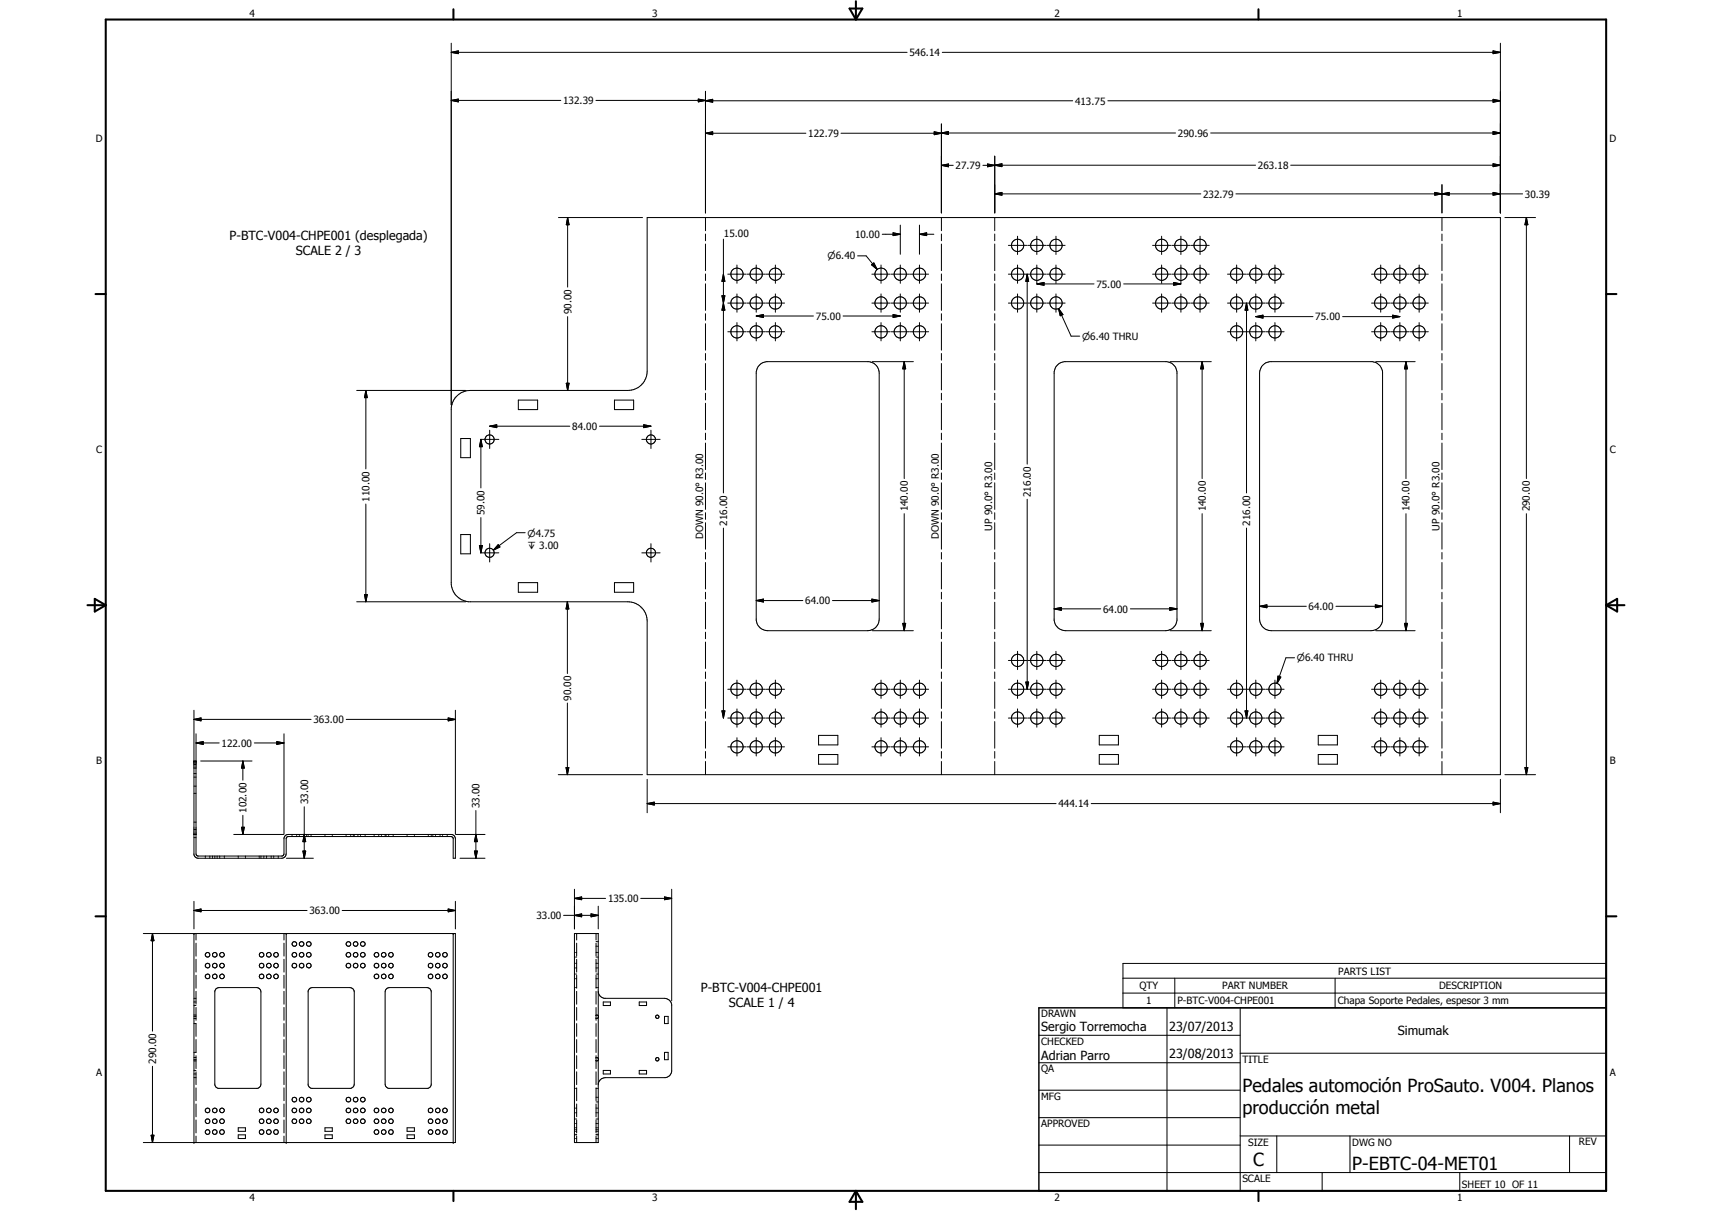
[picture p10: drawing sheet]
<svg xmlns="http://www.w3.org/2000/svg" width="594mm" height="420mm" viewBox="0 0 594 420" stroke-linecap="round" stroke-linejoin="round" font-family="sans-serif">
<g fill="none" stroke="#000" stroke-width=".35">
<path d="M156.6 18.2l2.4-.5v.9zM156.6 15v125.5M156.6 18.2h158.2M327 18.2h193.6M518.1 17.7l2.5 .5-2.5 .4zM520.6 15v58.9M156.6 34.8l2.4-.4v.9zM156.6 34.8h38M206.8 34.8h38M242.3 34.4l2.5 .4-2.5 .5zM244.8 35l2.5-.5v1zM244.8 31.7v42.2"/>
<path d="M244.8 35h127.4M384.4 35h136.2M518.1 34.5l2.5 .5-2.5 .5zM244.8 46.2l2.5-.5v1zM244.8 46.2h34.8M291.8 46.2h34.9M324.2 45.7l2.5 .5-2.5 .5zM326.7 46.1l2.4-.5v1.1zM326.7 57.4l2.4-.5v1zM326.7 43v30.9M326.7 46.1h81.2M326.7 57.4h4.1"/>
<path d="M342.7 56.9l2.5 .5-2.5 .5zM345.2 57.3l2.5-.5v1zM345.2 54.1v19.8M420.1 46.1h100.5M435.7 57.3l-94.6 .1M447.9 57.3h72.7M518.1 45.6l2.5 .5-2.5 .6zM518.1 56.8l2.5 .5-2.5 .5zM193.8 75.5h29.2M197 75.5l.5 2.5h-1zM197 75.5v24.1M244.8 75.5v4.6"/>
<path d="M312.4 78.1v10.1M319.1 78.1v10.1M326.7 75.5v4.6M345.2 67.3l2.5-.5v.9zM345.2 75.5v4.6M345.2 67.3h71.5M428.9 67.3h99.5M497.9 66.8l2.5 .5-2.5 .4zM500.4 67.3l2.5-.5v.9zM500.4 64.1v9.8M500.4 75.5v4.6M518.1 66.8l2.5 .5-2.5 .4z"/>
<path d="M522.2 75.5h10.6M529.7 75.5l.5 2.5h-1zM529.7 75.5v90.5M244.8 81.2v2.3M244.8 84.7v9.2M244.8 95v2.3M244.8 98.5v9.2M251 95.1l.5 2.5h-1zM251 83v88M252.6 95.1h6.3M255.7 91.9v6.4M259.2 95.1h6.4"/>
<path d="M262.4 91.9v6.4M265.9 95.1h6.3M269.1 91.9v6.4M297.6 88.8h3l3.8 4.7M302.4 91.9l.8-.7 1.2 2.3zM302.5 95.1h6.4M305.7 91.9v6.4M306.1 81.3h6.3M309.2 95.1h6.4M309.9 80.8l2.5 .5-2.5 .4zM312.4 91.9v6.4M315.9 95.1h6.3"/>
<path d="M319.1 81.3l2.5-.5v.9zM319.1 91.9v6.4M319.1 81.3h5M326.7 81.2v2.3M326.7 84.7v9.2M326.7 95v2.3M326.7 98.5v9.2M345.2 81.2v2.3M345.2 84.7v9.2M345.2 95v2.3M345.2 98.5v9.2M349.9 85.1h6.4"/>
<path d="M349.9 95.1h6.4M353.1 82v6.3M353.1 91.9v6.4M356.4 95.1l.5 2.5h-.9zM356.4 95.1v65.9M356.6 85.1h6.4M356.6 95.1h6.4M359.8 98.5l2.5-.5v1zM359.8 82v6.3M359.8 91.9v6.4M359.8 98.5h19.8M363.3 85.1h6.3"/>
<path d="M363.3 95.1h6.3M366.4 82v6.3M366.4 91.9v6.4M389.9 98.5h19.9M400 85.1h6.3M400 95.1h6.3M403.1 82v6.3M403.1 91.9v6.4M406.6 85.1h6.4M406.6 95.1h6.4M407.3 98l2.5 .5-2.5 .5zM409.8 82v6.3"/>
<path d="M409.8 91.9v6.4M413.3 85.1h6.3M413.3 95.1h6.3M416.4 82v6.3M416.4 91.9v6.4M425.9 95.1h6.4M429.1 91.9v6.4M432.6 95.1h6.3M435.8 91.9v6.4M439.2 95.1h6.4M442.4 91.9v6.4M475.9 95.1h6.4"/>
<path d="M479.1 91.9v6.4M482.6 95.1h6.3M485.8 91.9v6.4M489.3 95.1h6.3M492.5 91.9v6.4M500.4 81.2v2.3M500.4 84.7v9.2M500.4 95v2.3M500.4 98.5v9.2M197 109.9v25.6M244.8 108.8v2.3M244.8 112.3v9.2"/>
<path d="M250.5 102.6h1l-.5 2.6zM251 105.2l.5 2.4h-1zM252.6 105.2h6.3M252.6 115.1h6.3M255.7 102v6.3M255.7 111.9v6.4M259.2 105.2h6.4M259.2 115.1h6.4M262.4 109.6l2.5-.5v1.1zM262.4 102v6.3M262.4 111.9v6.4M262.4 109.6h19.9"/>
<path d="M265.9 105.2h6.3M265.9 115.1h6.3M269.1 102v6.3M269.1 111.9v6.4M292.6 109.6h19.8M302.5 105.2h6.4M302.5 115.1h6.4M305.7 102v6.3M305.7 111.9v6.4M309.2 105.2h6.4M309.2 115.1h6.4M309.9 109.1l2.5 .5-2.5 .6z"/>
<path d="M312.4 102v6.3M312.4 111.9v6.4M315.9 105.2h6.3M315.9 115.1h6.3M319.1 102v6.3M319.1 111.9v6.4M326.7 108.8v2.3M326.7 112.3v9.2M345.2 108.8v2.3M345.2 112.3v9.2M349.9 105.2h6.4M353.1 102v6.3"/>
<path d="M356.6 105.2h6.4M359.8 102v6.3M363.3 105.2h6.3M366.4 102v6.3M367.3 107.1l1.5 2-.9 .5zM367.3 107.1l4.4 9.5h3M400 105.2h6.3M403.1 102v6.3M406.6 105.2h6.4M409.8 102v6.3M413.3 105.2h6.3M416.4 102v6.3"/>
<path d="M425.9 105.2h6.4M425.9 115.1h6.4M429.1 102v6.3M429.1 111.9v6.4M432.6 105.2l.4 2.4h-1zM432.6 105.2v65.8M432.6 105.2h6.3M432.6 115.1h6.3M435.8 109.9l2.5-.6v1.1zM435.8 102v6.3M435.8 111.9v6.4M435.8 109.9h19.8"/>
<path d="M439.2 105.2h6.4M439.2 115.1h6.4M442.4 102v6.3M442.4 111.9v6.4M465.9 109.9h19.9M475.9 105.2h6.4M475.9 115.1h6.4M479.1 102v6.3M479.1 111.9v6.4M482.6 105.2h6.3M482.6 115.1h6.3M483.3 109.3l2.5 .6-2.5 .5z"/>
<path d="M485.8 102v6.3M485.8 111.9v6.4M489.3 105.2h6.3M489.3 115.1h6.3M492.5 102v6.3M492.5 111.9v6.4M500.4 108.8v2.3M500.4 112.3v9.2M123.8 135.5h37.8M127 135.5l.5 2.5h-1zM127 135.5v27.2M158.3 137.7a6.5 6.5 0 0 1 4.9-2.2h54.7a6.8 6.8 0 0 0 6.7-6.7v-53.3h296v193.3h-296v-53.4a6.8 6.8 0 0 0-6.7-6.6h-55.3a6.8 6.8 0 0 1-6-6.1v-61.2l.7-2.4z"/>
<path d="M179.9 138.8h6.7v3.3h-6.7zM196.5 133h1l-.5 2.5zM213.2 138.8h6.7v3.3h-6.7zM244.8 122.6v2.4M244.8 126.1v9.2M244.8 136.4v2.4M244.8 139.9v9.2M263.4 126.8l1.1-.9 1.4-.4h35.6a4 4 0 0 1 3.6 4v85.3a4 4 0 0 1-4 4h-34.7a4 4 0 0 1-4-3.5v-86.3l.4-1.4zM302.7 125.5h14.2M313.8 125.5l.5 2.5h-1zM313.8 125.5v40.5M326.7 122.6v2.4"/>
<path d="M326.7 126.1v9.2M326.7 136.4v2.4M326.7 139.9v9.2M345.2 122.6v2.4M345.2 126.1v9.2M345.2 136.4v2.4M345.2 139.9v9.2M366.8 126.8l1.1-.9 1.4-.4h35.6a4.1 4.1 0 0 1 3.5 3.5v86.3a4.1 4.1 0 0 1-4 3.5h-34.6a4 4 0 0 1-4-3.5v-86.3l.4-1.4zM406 125.5h14.3M417.1 125.5l.6 2.5h-1.1zM417.1 125.5v40.5M438.1 126.8l1.1-.9 1.4-.4h35.6a4.2 4.2 0 0 1 3.6 3.5v86.3a4.1 4.1 0 0 1-4 3.5h-34.7a4.1 4.1 0 0 1-4-4v-85.3l.3-1.4z"/>
<path d="M477.4 125.5h13.7M487.9 125.5l.5 2.5h-1zM487.9 125.5v40.5M500.4 122.6v2.4M500.4 126.1v9.2M500.4 136.4v2.4M500.4 139.9v9.2M159.9 152.1h3.3v6.7h-3.3zM166.7 152.4h6.4M166.9 152.4l.5 2.6h-1zM166.9 152.4v16.9M169.9 147.9l2.5-.5v1z"/>
<path d="M169.9 149.3v6.3M169.9 147.9h27.8M208 147.9h17.9M222.7 152.4h6.4M223.4 147.4l2.5 .5-2.5 .5zM225.9 149.3v6.3M244.8 150.3v2.3M244.8 153.7v9.2M326.7 150.3v2.3M326.7 153.7v9.2M345.2 150.3v2.3M345.2 153.7v9.2"/>
<path d="M500.4 150.3v2.3M500.4 153.7v9.2M127 174.9v33.9M166.9 179.6v12.2M244.8 164.1v2.3M244.8 167.5v9.2M244.8 177.9v2.3M313.8 178.2v40.6M326.7 164.1v2.3M326.7 167.5v9.2M326.7 177.9v2.3M345.2 164.1v2.3"/>
<path d="M345.2 167.5v9.2M345.2 177.9v2.3M356.4 173.2v65.9M417.1 178.2v40.6M487.9 178.2v40.6M500.4 164.1v2.3M500.4 167.5v9.2M500.4 177.9v2.3M529.7 178.2v90.6M159.9 185.5h3.3v6.7h-3.3zM166.4 189.3h1l-.5 2.5zM166.7 191.8h6.4"/>
<path d="M169.9 188.6v6.4M172.9 189l.6 .8-2.3 1.1zM182.2 184.8h-3l-8 6.1M222.7 191.8h6.4M225.9 188.6v6.4M244.8 181.4v9.1M244.8 191.7v2.3M244.8 195.2v9.1M251 183.2v65.9M326.7 181.4v9.1M326.7 191.7v2.3M326.7 195.2v9.1"/>
<path d="M345.2 181.4v9.1M345.2 191.7v2.3M345.2 195.2v9.1M432.6 183.2v65.9M500.4 181.4v9.1M500.4 191.7v2.3M500.4 195.2v9.1M123.8 208.8h37.8M126.5 206.3h1l-.5 2.5zM179.9 202.1h6.7v3.4h-6.7zM196.9 208.8l.5 2.5h-1zM196.9 208.8v24.9"/>
<path d="M213.2 202.1h6.7v3.4h-6.7zM244.8 205.5v2.3M244.8 209v9.2M244.8 219.3v2.3M262.4 208.4l2.5-.5v1zM262.4 208.4h16.2M288.9 208.4h16.2M302.5 207.9l2.6 .5-2.6 .5zM302.7 218.8h14.2M313.3 216.3h1l-.5 2.5zM326.7 205.5v2.3M326.7 209v9.2"/>
<path d="M326.7 219.3v2.3M345.2 205.5v2.3M345.2 209v9.2M345.2 219.3v2.3M365.8 211.2l2.5-.4v1zM365.8 211.2h16.2M392.3 211.2h16.1M405.9 210.8l2.5 .4-2.5 .6zM406 218.8h14.3M416.6 216.3h1.1l-.6 2.5zM437.1 210.4l2.5-.6v1.1zM437.1 210.4h16.2"/>
<path d="M463.6 210.4h16.2M477.3 209.8l2.5 .6-2.5 .5zM477.4 218.8h13.7M487.4 216.3h1l-.5 2.5zM500.4 205.5v2.3M500.4 209v9.2M500.4 219.3v2.3M244.8 222.8v9.1M244.8 233.1v2.3M244.8 236.6v9.2M252.6 239.1h6.3M255.7 236v6.3"/>
<path d="M259.2 239.1h6.4M262.4 236v6.3M265.9 239.1h6.3M269.1 236v6.3M302.5 239.1h6.4M305.7 236v6.3M309.2 239.1h6.4M312.4 236v6.3M315.9 239.1h6.3M319.1 236v6.3M326.7 222.8v9.1M326.7 233.1v2.3"/>
<path d="M326.7 236.6v9.2M345.2 222.8v9.1M345.2 233.1v2.3M345.2 236.6v9.2M349.9 239.1h6.4M349.9 229.2h6.4M353.1 226v6.3M353.1 236v6.3M356 236.6h.9l-.5 2.5zM356.6 239.1h6.4M356.6 229.2h6.4M359.8 226v6.3"/>
<path d="M359.8 236v6.3M363.3 239.1h6.3M363.3 229.2h6.3M366.4 226v6.3M366.4 236v6.3M400 239.1h6.3M400 229.2h6.3M403.1 226v6.3M403.1 236v6.3M406.6 239.1h6.4M406.6 229.2h6.4M409.8 226v6.3"/>
<path d="M409.8 236v6.3M413.3 239.1h6.3M413.3 229.2h6.3M416.4 226v6.3M416.4 236v6.3M425.9 239.1h6.4M429.1 236v6.3M432.6 239.1h6.3M435.8 236v6.3M439.2 239.1h6.4M442.4 236v6.3M443.5 234.6l.9 .3-1.3 2.2z"/>
<path d="M449.2 228.2h-3l-3.1 8.9M475.9 239.1h6.4M479.1 236v6.3M482.6 239.1h6.3M485.8 236v6.3M489.3 239.1h6.3M492.5 236v6.3M500.4 222.8v9.1M500.4 233.1v2.3M500.4 236.6v9.2M67.3 249.6l2.5-.5v1zM67.3 246.4l.1 50.4 .5 .7 .9 .3h29a1.6 1.6 0 0 0 1.5-1.5v-5.5l.7-.6h56.5l.8 .6v7h.7v-6.8l-.4-1.1-1.1-.4h-56.5l-.8 .3-.7 .9v5.6l-.3 .6h-29.8l-.4-.6v-41.7"/>
<path d="M67.3 249.6h40.6M68 257.8l2.5-.5v1zM68 257.8h8.1M88.3 257.8h10.2M96 257.3l2.5 .5-2.5 .5zM98.5 254.6v34.8M120.1 249.6h37.9M155.5 249.1l2.5 .5-2.5 .5zM158 246.4v43M196.9 243.9v24.9M244.8 246.9v2.3M244.8 250.4v9.2"/>
<path d="M250.5 246.6h1l-.5 2.5zM252.6 249.1h6.3M252.6 259.1h6.3M255.7 246v6.3M255.7 255.9v6.4M259.2 249.1h6.4M259.2 259.1h6.4M262.4 246v6.3M262.4 255.9v6.4M265.9 249.1h6.3M265.9 259.1h6.3M269.1 246v6.3"/>
<path d="M269.1 255.9v6.4M284 255.1h6.7v3.3h-6.7zM302.5 249.1h6.4M302.5 259.1h6.4M305.7 246v6.3M305.7 255.9v6.4M309.2 249.1h6.4M309.2 259.1h6.4M312.4 246v6.3M312.4 255.9v6.4M315.9 249.1h6.3M315.9 259.1h6.3"/>
<path d="M319.1 246v6.3M319.1 255.9v6.4M326.7 246.9v2.3M326.7 250.4v9.2M345.2 246.9v2.3M345.2 250.4v9.2M349.9 249.1h6.4M353.1 246v6.3M356.6 249.1h6.4M359.8 246v6.3M363.3 249.1h6.3M366.4 246v6.3"/>
<path d="M381.5 255.1h6.6v3.3h-6.6zM400 249.1h6.3M403.1 246v6.3M406.6 249.1h6.4M409.8 246v6.3M413.3 249.1h6.3M416.4 246v6.3M425.9 249.1h6.4M425.9 259.1h6.4M429.1 246v6.3M429.1 255.9v6.4M432 246.6h1l-.4 2.5z"/>
<path d="M432.6 249.1h6.3M432.6 259.1h6.3M435.8 246v6.3M435.8 255.9v6.4M439.2 249.1h6.4M439.2 259.1h6.4M442.4 246v6.3M442.4 255.9v6.4M457.4 255.1h6.7v3.3h-6.7zM475.9 249.1h6.4M475.9 259.1h6.4M479.1 246v6.3"/>
<path d="M479.1 255.9v6.4M482.6 249.1h6.3M482.6 259.1h6.3M485.8 246v6.3M485.8 255.9v6.4M489.3 249.1h6.3M489.3 259.1h6.3M492.5 246v6.3M492.5 255.9v6.4M500.4 246.9v2.3M500.4 250.4v9.2M67.3 264h.7"/>
<path d="M67.3 265.3h.3M67.3 266.5h.3M67.3 272.8h.3M67.3 275.3h.3M67.3 269.6h.3M67.3 268.4h.3M67.8 265.3h.2M67.8 266.5h.2M67.8 272.8h.2M67.8 275.3h.2M67.8 269.6h.2M67.8 268.4h.2"/>
<path d="M69.6 264h17.9M84.3 264l.5 2.5h-1zM84.3 264v6.7M105.6 279.9v17.9M193.7 268.8h29.3M196.4 266.3h1l-.5 2.5zM224.6 278.8l2.4-.5v1zM224.6 270.4v11.6M224.6 278.8h141.9M244.8 260.7v2.4M244.8 264.2v4.6M284 261.8h6.7v3.3h-6.7z"/>
<path d="M326.7 260.7v2.4M326.7 264.2v4.6M345.2 260.7v2.4M345.2 264.2v4.6M378.7 278.8h141.9M381.5 261.8h6.6v3.3h-6.6zM457.4 261.8h6.7v3.3h-6.7zM500.4 260.7v2.4M500.4 264.2v4.6M518.1 278.3l2.5 .5-2.5 .5zM520.6 270.4v11.6M522.2 268.8h10.6"/>
<path d="M529.2 266.3h1l-.5 2.5zM67.3 289.5h.7M67.3 285.2h.3M67.3 287.8h.3M67.3 290.6h.3M67.3 289.4h.3M67.8 285.2h.2M67.8 287.8h.2M67.8 290.6h.2M67.8 289.4h.2M71.2 297v.3M71.2 297.5v.3"/>
<path d="M72.8 297v.3M72.8 297.5v.3M73.7 297v.3M73.7 297.5v.3M74.5 297v.3M74.5 297.5v.3M75.3 297v.3M75.3 297.5v.3M76.2 297v.3M76.2 297.5v.3M77.8 297v.3M77.8 297.5v.3"/>
<path d="M81.1 289.5h17.3M82.7 297v.3M82.7 297.5v.3M83.8 287h1l-.5 2.5zM84.3 282.9v6.6M85.2 297v.3M85.2 297.5v.3M90 297v.3M90 297.5v.3M90.5 297v.3M90.5 297.5v.3M91.6 297v.3"/>
<path d="M91.6 297.5v.3M92.5 297v.3M92.5 297.5v.3M94.1 297v.3M94.1 297.5v.3M95 297v.3M95 297.5v.3M96.6 297v.3M96.6 297.5v.3M99.4 297.8h9.3M101.3 289.5v.3M101.3 290v.2"/>
<path d="M102.9 289.5v.3M102.9 290v.2M103.9 289.5v.3M103.9 290v.2M105.1 295.3h1l-.5 2.5zM105.4 289.5v.3M105.4 290v.2M105.6 289.5l.5 2.5h-1zM106.3 289.5v.3M106.3 290v.2M106.9 289.5v.3M106.9 290v.2"/>
<path d="M107.9 289.5v.3M107.9 290v.2M112.8 289.5v.3M112.8 290v.2M115.3 289.5v.3M115.3 290v.2M120.1 289.5v.3M120.1 290v.2M121.7 289.5v.3M121.7 290v.2M122.6 289.5v.3M122.6 290v.2"/>
<path d="M122.9 289.5v.3M122.9 290v.2M124.2 289.5v.3M124.2 290v.2M125.1 289.5v.3M125.1 290v.2M126.7 289.5v.3M126.7 290v.2M129.8 289.5v.3M129.8 290v.2M131.4 289.5v.3M131.4 290v.2"/>
<path d="M132.4 289.5v.3M132.4 290v.2M133.6 289.5v.3M133.6 290v.2M134 289.5v.3M134 290v.2M134.9 289.5v.3M134.9 290v.2M136.4 289.5v.3M136.4 290v.2M141.3 289.5v.3M141.3 290v.2"/>
<path d="M143.8 289.5v.3M143.8 290v.2M148.6 289.5v.3M148.6 290v.2M149.6 289.5v.3M149.6 290v.2M150.2 289.5v.3M150.2 290v.2M151.1 289.5v.3M151.1 290v.2M152.7 289.5v.3M152.7 290v.2"/>
<path d="M153.6 289.5v.3M153.6 290v.2M155.2 289.5v.3M155.2 290v.2M158.2 289.5h10.1M159.6 297.8h8.7M164.6 295.3h1l-.5 2.5zM165.1 289.5l.5 2.5h-1zM165.1 281.2v16.6M67.3 315.9l2.5-.5v1zM67.3 312.7v9.6M67.3 315.9h39.2"/>
<path d="M118.7 315.9h39.3M155.5 315.4l2.5 .5-2.5 .5zM158 312.7v9.6M195.6 317.6h12M199.3 311.7l2.5-.5v1zM199.3 317.6l2.5-.5v1zM199.3 308.5v13.8M199.3 311.7h10.8M205.1 317.1l2.5 .5-2.5 .5zM207.6 314.4v7.9M222.3 311.7h10.8M230.6 311.2l2.5 .5-2.5 .5z"/>
<path d="M233.1 308.5v38.8M49.7 323.9h17.5M52.9 323.9l.5 2.5h-1zM52.9 323.9v33.9M67.3 323.9h90.7v72.5h-90.7zM68 323.9v2.2M68 327.2v4.5M68 332.8v4.5M68 338.4v4.5M98.5 323.9v2.2M98.5 327.2v4.5M98.5 332.8v4.5"/>
<path d="M98.5 338.4v4.5M99.3 323.9v72.5M157.3 323.9v72.5M199.3 323.9h8.3v72.5h-8.3zM199.3 339.6h.3M199.3 334.2h.3M199.3 335.8h.3M199.3 330.5h.3M199.3 332.1h.3M199.3 337.9h.3M199.8 339.6h.3M199.8 334.2h.3"/>
<path d="M199.8 335.8h.3M199.8 330.5h.3M199.8 332.1h.3M199.8 337.9h.3M200.1 323.9v2.2M200.1 327.2v4.5M200.1 332.8v4.5M200.1 338.4v4.5M206.8 339.6h.3M206.8 334.2h.3M206.8 326.7h.3M206.8 328.3h.3"/>
<path d="M206.8 323.9v2.2M206.8 327.2v4.5M206.8 332.8v4.5M206.8 338.4v4.5M206.8 335.8h.3M206.8 330.5h.3M206.8 332.1h.3M206.8 337.9h.3M207.3 339.6h.3M207.3 334.2h.3M207.3 326.7h.3M207.3 328.3h.3"/>
<path d="M207.3 335.8h.3M207.3 330.5h.3M207.3 332.1h.3M207.3 337.9h.3M389.7 334.3h167.7v15.4h-167.7zM389.7 339.4h167.7M407.7 339.4v10.3M463.3 339.4v10.3M67.3 346.4h.3M67.3 352.6h.3M67.3 355.1h.3M67.3 347.6h.3"/>
<path d="M67.3 348.9h.3M67.3 353.4h.3M67.3 352.2h.3M67.8 346.4h.2M67.8 355.1h.2v4.5M67.8 352.6h.2M67.8 347.6h.2M67.8 348.9h.2M67.8 353.4h.2M67.8 352.2h.2M68 344v4.4M68 349.5v4.5"/>
<path d="M75 343.1l1-.5h13a1.52 1.52 0 0 1 1.5 1.5l-.1 32.6-1.1 .9h-13.6l-.7-.4-.5-.8v-32.6zM98.5 344v4.4M98.5 349.5v4.5M98.5 355.1v4.5M107.4 343.1l1-.5h13a1.52 1.52 0 0 1 1.5 1.5l-.1 32.6-1.1 .9h-13.6l-.7-.4-.5-.8v-32.6zM134.1 343.1l1.1-.5h13l1 .5 .4 .7v32.6l-.9 1.1-13.8 .1-1.1-.9-.2-32.6zM199.3 342.6h.3M199.8 342.6h.3M200.1 344v4.4M200.1 349.5v4.5M200.1 355.1v4.5M206.7 352.3a.6 .6 0 0 1 .8 .1 .6 .6 0 0 1 0 .8 .6 .6 0 0 1-.8 0"/>
<path d="M206.8 342.6h.3M206.8 344v4.4M206.8 349.5v4.5M206.8 355.1v4.5M207.3 342.6h.3M207.6 344.3a2.55 2.55 0 0 0 2.1 2.1h20.9a2.57 2.57 0 0 1 2.5 2.1v23.2a2.53 2.53 0 0 1-2.1 2.2h-20.9a2.57 2.57 0 0 0-2.5 2.1M209.3 347.6h2.5v1.3h-2.5zM221.8 347.6h2.6v1.3h-2.6zM230.6 352.6h1.3v2.5h-1.3zM360.5 359.2h69.9M389.7 344.6h167.7M405 349.7v63.5"/>
<path d="M430.4 349.7v63.5M52.9 370v26.4M67.3 373.9h.3M67.3 371.4h.3M67.3 372.6h.3M67.3 365.1h.3M67.3 367.7h.3M67.3 368.1h.3M67.3 366.9h.3M67.8 373.9h.2M67.8 371.4h.2M67.8 372.6h.2"/>
<path d="M67.8 367.7h.2M67.8 368.1h.2M67.8 366.9h.2M68 360.7v4.5l-.2-.1M68 366.3v4.5M68 371.9v4.4M68 377.4v4.5M98.5 360.7v4.5M98.5 366.3v4.5M98.5 371.9v4.4M98.5 377.4v4.5M199.3 377.6h.3"/>
<path d="M199.8 377.6h.3M200.1 360.7v4.5M200.1 366.3v4.5M200.1 371.9v4.4M200.1 377.4v4.5M206.7 367.1a.6 .6 0 0 1 .8 0 .6 .6 0 0 1 0 .8 .6 .6 0 0 1-.8 .1M206.8 377.6h.3M206.8 360.7v4.5M206.8 366.3v4.5M206.8 371.9v4.4M206.8 377.4v4.5M207.3 377.6h.3"/>
<path d="M209.3 371.4h2.5v1.2h-2.5zM221.8 371.4h2.6v1.2h-2.6zM230.6 365.1h1.3v2.6h-1.3zM360.5 368.7h69.9M360.5 378.2h69.9M430.4 365.4h127M49.7 396.4h17.5M52.4 393.9h1l-.5 2.5zM68 383v4.5M68 388.6v4.5M68 394.2v2.2M82.7 391.3h2.5v1.2h-2.5z"/>
<path d="M82.7 393.7h2.5v1.3h-2.5zM98.5 383v4.5M98.5 388.6v4.5M98.5 394.2v2.2M112.8 391.3h2.5v1.2h-2.5zM112.8 393.7h2.5v1.3h-2.5zM141.3 391.3h2.5v1.2h-2.5zM141.3 393.7h2.5v1.3h-2.5zM199.3 388.2h.3M199.3 389.8h.3M199.3 384.5h.3M199.3 392h.3"/>
<path d="M199.3 393.6h.3M199.3 391.3h.3M199.3 392.5h.3M199.3 395h.3M199.3 393.7h.3M199.3 386.1h.3M199.8 388.2h.3M199.8 389.8h.3M199.8 384.5h.3M199.8 392h.3M199.8 393.6h.3M199.8 391.3h.3"/>
<path d="M199.8 392.5h.3M199.8 395h.3M199.8 393.7h.3M199.8 386.1h.3M200.1 383v4.5M200.1 388.6v4.5M200.1 394.2v2.2M206.8 388.2h.3M206.8 389.8h.3M206.8 384.5h.3M206.8 392h.3M206.8 393.6h.3"/>
<path d="M206.8 382.3h.3M206.8 391.3h.3M206.8 392.5h.3M206.8 395h.3M206.8 393.7h.3M206.8 383v4.5M206.8 388.6v4.5M206.8 394.2v2.2M206.8 386.1h.3M206.8 380.7h.3M207.3 388.2h.3M207.3 389.8h.3"/>
<path d="M207.3 384.5h.3M207.3 392h.3M207.3 393.6h.3M207.3 382.3h.3M207.3 391.3h.3M207.3 392.5h.3M207.3 395h.3M207.3 393.7h.3M207.3 386.1h.3M207.3 380.7h.3M360.5 387.8h69.9M360.5 397.3h69.9"/>
<path d="M430.4 394.1h127M443.1 394.1v12.7M468.5 394.1v12.7M544.7 394.1v12.7M360.5 406.8h196.9M458.8 406.8v6.4M506.6 406.8v6.4"/>
<circle cx="255.7" cy="95.1" r="2.14"/>
<circle cx="262.4" cy="95.1" r="2.13"/>
<circle cx="269.1" cy="95.1" r="2.13"/>
<circle cx="305.7" cy="95.1" r="2.14"/>
<circle cx="312.4" cy="95.1" r="2.13"/>
<circle cx="319.1" cy="95.1" r="2.14"/>
<circle cx="353.1" cy="95.1" r="2.12"/>
<circle cx="353.1" cy="85.1" r="2.13"/>
<circle cx="359.8" cy="95.1" r="2.13"/>
<circle cx="359.8" cy="85.1" r="2.12"/>
<circle cx="366.4" cy="95.1" r="2.13"/>
<circle cx="366.5" cy="85.1" r="2.13"/>
<circle cx="403.1" cy="95.1" r="2.13"/>
<circle cx="403.1" cy="85.1" r="2.14"/>
<circle cx="409.8" cy="85.1" r="2.15"/>
<circle cx="409.8" cy="95.1" r="2.13"/>
<circle cx="416.4" cy="95.1" r="2.13"/>
<circle cx="416.4" cy="85.1" r="2.13"/>
<circle cx="429.1" cy="95.1" r="2.12"/>
<circle cx="435.8" cy="95.1" r="2.12"/>
<circle cx="442.4" cy="95.1" r="2.12"/>
<circle cx="479.1" cy="95.1" r="2.13"/>
<circle cx="485.8" cy="95.1" r="2.13"/>
<circle cx="492.4" cy="95.1" r="2.13"/>
<circle cx="255.7" cy="105.1" r="2.15"/>
<circle cx="255.8" cy="115.1" r="2.13"/>
<circle cx="262.4" cy="115.1" r="2.12"/>
<circle cx="262.4" cy="105.1" r="2.16"/>
<circle cx="269.1" cy="115.2" r="2.14"/>
<circle cx="269.1" cy="105.1" r="2.13"/>
<circle cx="305.7" cy="115.1" r="2.14"/>
<circle cx="305.7" cy="105.1" r="2.15"/>
<circle cx="312.4" cy="105.1" r="2.13"/>
<circle cx="312.4" cy="115.1" r="2.13"/>
<circle cx="319.1" cy="105.1" r="2.15"/>
<circle cx="319.1" cy="115.1" r="2.12"/>
<circle cx="353.1" cy="105.1" r="2.13"/>
<circle cx="359.8" cy="105.1" r="2.14"/>
<circle cx="366.5" cy="105.1" r="2.13"/>
<circle cx="403.1" cy="105.1" r="2.13"/>
<circle cx="409.8" cy="105.1" r="2.14"/>
<circle cx="416.4" cy="105.1" r="2.15"/>
<circle cx="429.1" cy="115.1" r="2.12"/>
<circle cx="429.1" cy="105.1" r="2.13"/>
<circle cx="435.8" cy="105.1" r="2.14"/>
<circle cx="435.8" cy="115.1" r="2.15"/>
<circle cx="442.4" cy="115.1" r="2.12"/>
<circle cx="442.4" cy="105.1" r="2.13"/>
<circle cx="479.1" cy="115.1" r="2.12"/>
<circle cx="479.1" cy="105.1" r="2.13"/>
<circle cx="485.7" cy="115.1" r="2.12"/>
<circle cx="485.8" cy="105.1" r="2.14"/>
<circle cx="492.4" cy="115.1" r="2.12"/>
<circle cx="492.4" cy="105.1" r="2.13"/>
<circle cx="169.9" cy="152.5" r="1.58"/>
<circle cx="225.9" cy="152.5" r="1.58"/>
<circle cx="169.9" cy="191.8" r="1.59"/>
<circle cx="225.9" cy="191.8" r="1.57"/>
<circle cx="255.7" cy="239.1" r="2.13"/>
<circle cx="262.4" cy="239.1" r="2.15"/>
<circle cx="269.1" cy="239.1" r="2.13"/>
<circle cx="305.7" cy="239.1" r="2.15"/>
<circle cx="312.4" cy="239.1" r="2.12"/>
<circle cx="319.1" cy="239.1" r="2.15"/>
<circle cx="353.1" cy="239.1" r="2.12"/>
<circle cx="353.1" cy="229.1" r="2.13"/>
<circle cx="359.8" cy="239.1" r="2.12"/>
<circle cx="359.8" cy="229.1" r="2.14"/>
<circle cx="366.4" cy="239.1" r="2.13"/>
<circle cx="366.5" cy="229.1" r="2.13"/>
<circle cx="403.1" cy="229.1" r="2.14"/>
<circle cx="403.1" cy="239.1" r="2.13"/>
<circle cx="409.8" cy="239.1" r="2.13"/>
<circle cx="409.8" cy="229.1" r="2.14"/>
<circle cx="416.4" cy="239.1" r="2.13"/>
<circle cx="416.4" cy="229.1" r="2.13"/>
<circle cx="429.1" cy="239.1" r="2.12"/>
<circle cx="435.8" cy="239.1" r="2.12"/>
<circle cx="442.4" cy="239.1" r="2.12"/>
<circle cx="479.1" cy="239.1" r="2.13"/>
<circle cx="485.8" cy="239.1" r="2.13"/>
<circle cx="492.4" cy="239.1" r="2.13"/>
<circle cx="255.7" cy="259.1" r="2.15"/>
<circle cx="255.7" cy="249.1" r="2.13"/>
<circle cx="262.4" cy="249.1" r="2.13"/>
<circle cx="262.4" cy="259.1" r="2.15"/>
<circle cx="269.1" cy="259.1" r="2.14"/>
<circle cx="269.1" cy="249.1" r="2.13"/>
<circle cx="305.7" cy="259.2" r="2.15"/>
<circle cx="305.7" cy="249.1" r="2.12"/>
<circle cx="312.4" cy="249.1" r="2.12"/>
<circle cx="312.4" cy="259.1" r="2.12"/>
<circle cx="319.1" cy="249.1" r="2.14"/>
<circle cx="319.1" cy="259.2" r="2.15"/>
<circle cx="353.1" cy="249.1" r="2.12"/>
<circle cx="359.8" cy="249.1" r="2.14"/>
<circle cx="366.4" cy="249.1" r="2.12"/>
<circle cx="403.1" cy="249.1" r="2.12"/>
<circle cx="409.8" cy="249.1" r="2.13"/>
<circle cx="416.4" cy="249.1" r="2.13"/>
<circle cx="429.1" cy="249.1" r="2.12"/>
<circle cx="429.1" cy="259.1" r="2.13"/>
<circle cx="435.8" cy="259.1" r="2.12"/>
<circle cx="435.8" cy="249.1" r="2.12"/>
<circle cx="442.4" cy="249.1" r="2.12"/>
<circle cx="442.4" cy="259.1" r="2.13"/>
<circle cx="479.1" cy="249.1" r="2.12"/>
<circle cx="479.1" cy="259.1" r="2.13"/>
<circle cx="485.8" cy="249.1" r="2.13"/>
<circle cx="485.8" cy="259.1" r="2.15"/>
<circle cx="492.4" cy="249.1" r="2.12"/>
<circle cx="492.4" cy="259.1" r="2.13"/>
<circle cx="72" cy="331.3" r=".8"/>
<circle cx="72" cy="338.8" r=".81"/>
<circle cx="72" cy="335" r=".82"/>
<circle cx="74.5" cy="338.8" r=".8"/>
<circle cx="74.5" cy="335" r=".8"/>
<circle cx="74.5" cy="331.3" r=".78"/>
<circle cx="77" cy="331.3" r=".8"/>
<circle cx="77" cy="338.8" r=".79"/>
<circle cx="77.1" cy="335" r=".8"/>
<circle cx="90.8" cy="338.8" r=".81"/>
<circle cx="90.8" cy="335" r=".79"/>
<circle cx="90.8" cy="331.3" r=".8"/>
<circle cx="93.3" cy="338.8" r=".8"/>
<circle cx="93.3" cy="335" r=".8"/>
<circle cx="93.3" cy="331.3" r=".8"/>
<circle cx="95.8" cy="331.3" r=".8"/>
<circle cx="95.8" cy="338.8" r=".81"/>
<circle cx="95.8" cy="335" r=".82"/>
<circle cx="102.2" cy="327.5" r=".8"/>
<circle cx="102.2" cy="335" r=".8"/>
<circle cx="102.2" cy="331.3" r=".79"/>
<circle cx="104.7" cy="335" r=".79"/>
<circle cx="104.7" cy="327.5" r=".79"/>
<circle cx="104.7" cy="331.3" r=".8"/>
<circle cx="107.2" cy="331.3" r=".8"/>
<circle cx="107.2" cy="335" r=".8"/>
<circle cx="107.2" cy="327.5" r=".8"/>
<circle cx="120.9" cy="327.5" r=".81"/>
<circle cx="120.9" cy="331.3" r=".8"/>
<circle cx="120.9" cy="335" r=".8"/>
<circle cx="123.4" cy="327.5" r=".8"/>
<circle cx="123.4" cy="331.3" r=".8"/>
<circle cx="123.4" cy="335" r=".8"/>
<circle cx="125.9" cy="331.3" r=".8"/>
<circle cx="125.9" cy="335" r=".8"/>
<circle cx="125.9" cy="327.5" r=".81"/>
<circle cx="130.6" cy="338.8" r=".8"/>
<circle cx="130.6" cy="335" r=".79"/>
<circle cx="130.7" cy="331.3" r=".8"/>
<circle cx="133.2" cy="338.8" r=".79"/>
<circle cx="133.2" cy="335" r=".79"/>
<circle cx="133.2" cy="331.3" r=".81"/>
<circle cx="135.6" cy="331.3" r=".8"/>
<circle cx="135.7" cy="338.8" r=".79"/>
<circle cx="135.7" cy="335" r=".79"/>
<circle cx="149.4" cy="338.8" r=".8"/>
<circle cx="149.4" cy="331.3" r=".81"/>
<circle cx="149.4" cy="335" r=".8"/>
<circle cx="151.9" cy="331.3" r=".79"/>
<circle cx="151.9" cy="338.8" r=".79"/>
<circle cx="151.9" cy="335" r=".79"/>
<circle cx="154.4" cy="338.8" r=".8"/>
<circle cx="154.4" cy="335" r=".8"/>
<circle cx="154.4" cy="331.3" r=".8"/>
<circle cx="228.1" cy="352.8" r=".58"/>
<circle cx="228.1" cy="367.5" r=".59"/>
<circle cx="72" cy="385.3" r=".8"/>
<circle cx="72" cy="392.8" r=".8"/>
<circle cx="72" cy="389" r=".79"/>
<circle cx="74.5" cy="392.8" r=".81"/>
<circle cx="74.5" cy="385.2" r=".79"/>
<circle cx="74.5" cy="389" r=".79"/>
<circle cx="77" cy="392.8" r=".8"/>
<circle cx="77" cy="385.3" r=".81"/>
<circle cx="77" cy="389" r=".8"/>
<circle cx="90.8" cy="389" r=".79"/>
<circle cx="90.8" cy="392.8" r=".81"/>
<circle cx="90.8" cy="385.3" r=".78"/>
<circle cx="93.3" cy="392.8" r=".8"/>
<circle cx="93.3" cy="385.3" r=".81"/>
<circle cx="93.3" cy="389" r=".8"/>
<circle cx="95.8" cy="389" r=".81"/>
<circle cx="95.8" cy="392.7" r=".8"/>
<circle cx="95.8" cy="385.3" r=".82"/>
<circle cx="102.1" cy="385.3" r=".81"/>
<circle cx="102.1" cy="381.5" r=".81"/>
<circle cx="102.2" cy="389" r=".81"/>
<circle cx="104.7" cy="381.5" r=".8"/>
<circle cx="104.7" cy="385.2" r=".79"/>
<circle cx="104.7" cy="389" r=".79"/>
<circle cx="107.1" cy="385.3" r=".81"/>
<circle cx="107.1" cy="389" r=".8"/>
<circle cx="107.2" cy="381.5" r=".8"/>
<circle cx="120.9" cy="385.3" r=".81"/>
<circle cx="120.9" cy="389" r=".79"/>
<circle cx="120.9" cy="381.5" r=".8"/>
<circle cx="123.4" cy="385.3" r=".81"/>
<circle cx="123.4" cy="381.5" r=".81"/>
<circle cx="123.4" cy="389" r=".8"/>
<circle cx="125.9" cy="385.3" r=".81"/>
<circle cx="125.9" cy="381.5" r=".81"/>
<circle cx="125.9" cy="389" r=".81"/>
<circle cx="130.6" cy="385.3" r=".81"/>
<circle cx="130.6" cy="392.8" r=".81"/>
<circle cx="130.6" cy="389" r=".8"/>
<circle cx="133.1" cy="392.8" r=".81"/>
<circle cx="133.2" cy="385.2" r=".79"/>
<circle cx="133.2" cy="389" r=".79"/>
<circle cx="135.6" cy="385.3" r=".8"/>
<circle cx="135.6" cy="392.8" r=".8"/>
<circle cx="135.7" cy="389" r=".79"/>
<circle cx="149.4" cy="385.3" r=".81"/>
<circle cx="149.4" cy="392.8" r=".81"/>
<circle cx="149.4" cy="389" r=".8"/>
<circle cx="151.9" cy="385.3" r=".8"/>
<circle cx="151.9" cy="392.8" r=".8"/>
<circle cx="151.9" cy="389" r=".79"/>
<circle cx="154.4" cy="385.3" r=".81"/>
<circle cx="154.4" cy="392.8" r=".81"/>
<circle cx="154.4" cy="389" r=".8"/>
</g>
<g fill="#000">
<circle cx="67.3" cy="264" r=".18"/>
<circle cx="68" cy="264" r=".18"/>
<circle cx="67.3" cy="323.9" r=".18"/>
<circle cx="99.3" cy="323.9" r=".18"/>
<circle cx="157.3" cy="323.9" r=".18"/>
<circle cx="67.3" cy="396.4" r=".18"/>
<circle cx="99.3" cy="396.4" r=".18"/>
<circle cx="157.3" cy="396.4" r=".18"/>
</g>
<g fill="none" stroke="#000" stroke-width=".71">
<path d="M36.7 6.8h520.7v406.4h-520.7zM157.3 3.2v3.6M294.8 3h4.4l-2.2 3.8zM297 .4v6.4M436.7 3.2v3.6M33.1 102h3.6M557.4 102h3.5M30.3 210h6.4M32.9 207.8l3.8 2.2-3.8 2.2zM557.4 210h6.3M557.4 210l3.8-2.2v4.4zM33.1 317.9h3.6"/>
<path d="M557.4 317.9h3.5M157.3 413.2v3.5M297 413.2v6.3M297 413.2l2.2 3.8h-4.4zM436.7 413.2v3.5"/>
</g>
<path d="M360.5 349.7h196.9v63.5h-196.9z" fill="none" stroke="#000" stroke-width=".51"/>
<g fill="#000">
<path d="M156.6 18.2l2.4-.5v.9zM518.1 17.7l2.5 .5-2.5 .4zM156.6 34.8l2.4-.4v.9zM242.3 34.4l2.5 .4-2.5 .5zM244.8 35l2.5-.5v1zM518.1 34.5l2.5 .5-2.5 .5zM244.8 46.2l2.5-.5v1zM324.2 45.7l2.5 .5-2.5 .5zM326.7 46.1l2.4-.5v1.1zM326.7 57.4l2.4-.5v1zM342.7 56.9l2.5 .5-2.5 .5zM345.2 57.3l2.5-.5v1z"/>
<path d="M518.1 45.6l2.5 .5-2.5 .6zM518.1 56.8l2.5 .5-2.5 .5zM197 75.5l.5 2.5h-1zM345.2 67.3l2.5-.5v.9zM497.9 66.8l2.5 .5-2.5 .4zM500.4 67.3l2.5-.5v.9zM518.1 66.8l2.5 .5-2.5 .4zM529.7 75.5l.5 2.5h-1zM251 95.1l.5 2.5h-1zM302.4 91.9l.8-.7 1.2 2.3zM309.9 80.8l2.5 .5-2.5 .4zM319.1 81.3l2.5-.5v.9z"/>
<path d="M356.4 95.1l.5 2.5h-.9zM359.8 98.5l2.5-.5v1zM407.3 98l2.5 .5-2.5 .5zM250.5 102.6h1l-.5 2.6zM251 105.2l.5 2.4h-1zM262.4 109.6l2.5-.5v1.1zM309.9 109.1l2.5 .5-2.5 .6zM367.3 107.1l1.5 2-.9 .5zM432.6 105.2l.4 2.4h-1zM435.8 109.9l2.5-.6v1.1zM483.3 109.3l2.5 .6-2.5 .5zM127 135.5l.5 2.5h-1z"/>
<path d="M196.5 133h1l-.5 2.5zM313.8 125.5l.5 2.5h-1zM417.1 125.5l.6 2.5h-1.1zM487.9 125.5l.5 2.5h-1zM166.9 152.4l.5 2.6h-1zM169.9 147.9l2.5-.5v1zM223.4 147.4l2.5 .5-2.5 .5zM166.4 189.3h1l-.5 2.5zM172.9 189l.6 .8-2.3 1.1zM126.5 206.3h1l-.5 2.5zM196.9 208.8l.5 2.5h-1zM262.4 208.4l2.5-.5v1z"/>
<path d="M302.5 207.9l2.6 .5-2.6 .5zM313.3 216.3h1l-.5 2.5zM365.8 211.2l2.5-.4v1zM405.9 210.8l2.5 .4-2.5 .6zM416.6 216.3h1.1l-.6 2.5zM437.1 210.4l2.5-.6v1.1zM477.3 209.8l2.5 .6-2.5 .5zM487.4 216.3h1l-.5 2.5zM356 236.6h.9l-.5 2.5zM443.5 234.6l.9 .3-1.3 2.2zM67.3 249.6l2.5-.5v1zM68 257.8l2.5-.5v1z"/>
<path d="M96 257.3l2.5 .5-2.5 .5zM155.5 249.1l2.5 .5-2.5 .5zM250.5 246.6h1l-.5 2.5zM432 246.6h1l-.4 2.5zM84.3 264l.5 2.5h-1zM196.4 266.3h1l-.5 2.5zM224.6 278.8l2.4-.5v1zM518.1 278.3l2.5 .5-2.5 .5zM529.2 266.3h1l-.5 2.5zM83.8 287h1l-.5 2.5zM105.1 295.3h1l-.5 2.5zM105.6 289.5l.5 2.5h-1z"/>
<path d="M164.6 295.3h1l-.5 2.5zM165.1 289.5l.5 2.5h-1zM67.3 315.9l2.5-.5v1zM155.5 315.4l2.5 .5-2.5 .5zM199.3 311.7l2.5-.5v1zM199.3 317.6l2.5-.5v1zM205.1 317.1l2.5 .5-2.5 .5zM230.6 311.2l2.5 .5-2.5 .5zM52.9 323.9l.5 2.5h-1zM52.4 393.9h1l-.5 2.5z"/>
</g>
<g font-size="6.3">
<text x="431.1" y="379">Pedales automoción ProSauto. V004. Planos</text>
<text x="431.1" y="386.5">producción metal</text>
<text x="434.8" y="404.7">C</text>
<text x="469.2" y="406">P-EBTC-04-MET01</text>
</g>
<g font-size="4.4">
<text x="79.7" y="83.1">P-BTC-V004-CHPE001 (desplegada)</text>
<text x="102.7" y="88.4">SCALE 2 / 3</text>
<text x="243.2" y="344.1">P-BTC-V004-CHPE001</text>
<text x="252.9" y="349.3">SCALE 1 / 4</text>
<text x="361.3" y="357.5">Sergio Torremocha</text>
<text x="405.7" y="357.7">23/07/2013</text>
<text x="485" y="359.2">Simumak</text>
<text x="361.3" y="367.9">Adrian Parro</text>
<text x="405.7" y="367.2">23/08/2013</text>
</g>
<g font-size="3.5">
<text x="86.6" y="5.8">4</text>
<text x="226.3" y="5.8">3</text>
<text x="365.9" y="5.8">2</text>
<text x="505.6" y="5.8">1</text>
<text x="315.6" y="19.4">546.14</text>
<text x="195.4" y="36.2">132.39</text>
<text x="373" y="36.3">413.75</text>
<text x="280.5" y="47.5">122.79</text>
<text x="408.8" y="47.5">290.96</text>
<text x="33.3" y="49.4">D</text>
<text x="558.5" y="49.4">D</text>
<text x="331.6" y="58.7">27.79</text>
<text x="436.5" y="58.6">263.18</text>
<text x="417.5" y="68.5">232.79</text>
<text x="529.2" y="68.5">30.39</text>
<text x="251.2" y="82.1">15.00</text>
<text x="296.7" y="82.5">10.00</text>
<text x="380.4" y="99.8">75.00</text>
<text x="198.3" y="109.1" transform="rotate(-90 198.3 109.1)">90.00</text>
<text x="283.1" y="111">75.00</text>
<text x="456.4" y="111.2">75.00</text>
<text x="198.6" y="149.2">84.00</text>
<text x="33.4" y="157.3">C</text>
<text x="558.6" y="157.3">C</text>
<text x="357.8" y="172.5" transform="rotate(-90 357.8 172.5)">216.00</text>
<text x="128.3" y="174.1" transform="rotate(-90 128.3 174.1)">110.00</text>
<text x="168.1" y="178.8" transform="rotate(-90 168.1 178.8)">59.00</text>
<text x="315" y="177.5" transform="rotate(-90 315 177.5)">140.00</text>
<text x="418.5" y="177.5" transform="rotate(-90 418.5 177.5)">140.00</text>
<text x="489.2" y="177.5" transform="rotate(-90 489.2 177.5)">140.00</text>
<text x="530.9" y="177.5" transform="rotate(-90 530.9 177.5)">290.00</text>
<text x="252.4" y="182.5" transform="rotate(-90 252.4 182.5)">216.00</text>
<text x="344.3" y="184.1" transform="rotate(-90 344.3 184.1)">UP 90.0° R3.00</text>
<text x="433.8" y="182.5" transform="rotate(-90 433.8 182.5)">216.00</text>
<text x="499.5" y="184.1" transform="rotate(-90 499.5 184.1)">UP 90.0° R3.00</text>
<text x="244" y="187.1" transform="rotate(-90 244 187.1)">DOWN 90.0° R3.00</text>
<text x="325.8" y="187.1" transform="rotate(-90 325.8 187.1)">DOWN 90.0° R3.00</text>
<text x="279.4" y="209.6">64.00</text>
<text x="382.8" y="212.6">64.00</text>
<text x="454.1" y="211.6">64.00</text>
<text x="198.2" y="243.2" transform="rotate(-90 198.2 243.2)">90.00</text>
<text x="108.8" y="250.9">363.00</text>
<text x="76.9" y="259">122.00</text>
<text x="33.4" y="265.2">B</text>
<text x="558.6" y="265.2">B</text>
<text x="106.9" y="279.1" transform="rotate(-90 106.9 279.1)">33.00</text>
<text x="166.4" y="280.5" transform="rotate(-90 166.4 280.5)">33.00</text>
<text x="367.3" y="280.1">444.14</text>
<text x="85.6" y="282.1" transform="rotate(-90 85.6 282.1)">102.00</text>
<text x="107.4" y="317.2">363.00</text>
<text x="211" y="313">135.00</text>
<text x="186.1" y="318.9">33.00</text>
<text x="464.4" y="338.1">PARTS LIST</text>
<text x="395.4" y="343.2">QTY</text>
<text x="424.1" y="343.2">PART NUMBER</text>
<text x="499.4" y="343.2">DESCRIPTION</text>
<text x="361.3" y="353">DRAWN</text>
<text x="397.7" y="348.4">1</text>
<text x="408.6" y="348.4">P-BTC-V004-CHPE001</text>
<text x="464.2" y="348.4">Chapa Soporte Pedales, espesor 3 mm</text>
<text x="361.3" y="362.5">CHECKED</text>
<text x="54.2" y="369.1" transform="rotate(-90 54.2 369.1)">290.00</text>
<text x="431.1" y="368.7">TITLE</text>
<text x="33.4" y="373.2">A</text>
<text x="361.3" y="372.1">QA</text>
<text x="558.6" y="373.2">A</text>
<text x="361.3" y="381.6">MFG</text>
<text x="361.3" y="391.1">APPROVED</text>
<text x="433.1" y="397.5">SIZE</text>
<text x="469.2" y="397.5">DWG NO</text>
<text x="547.9" y="397.4">REV</text>
<text x="431.1" y="410.2">SCALE</text>
<text x="507.3" y="412.3">SHEET 10 OF 11</text>
<text x="86.6" y="416.7">4</text>
<text x="226.3" y="416.7">3</text>
<text x="365.9" y="416.7">2</text>
<text x="505.6" y="416.7">1</text>
</g>
<g font-size="3.3">
<text x="287.2" y="90">n6.40</text>
<text x="375.5" y="117.9">n6.40 THRU</text>
<text x="183.1" y="186.1">n4.75</text>
<text x="183.1" y="190.6">x 3.00</text>
<text x="450" y="229.5">n6.40 THRU</text>
</g>
</svg>
